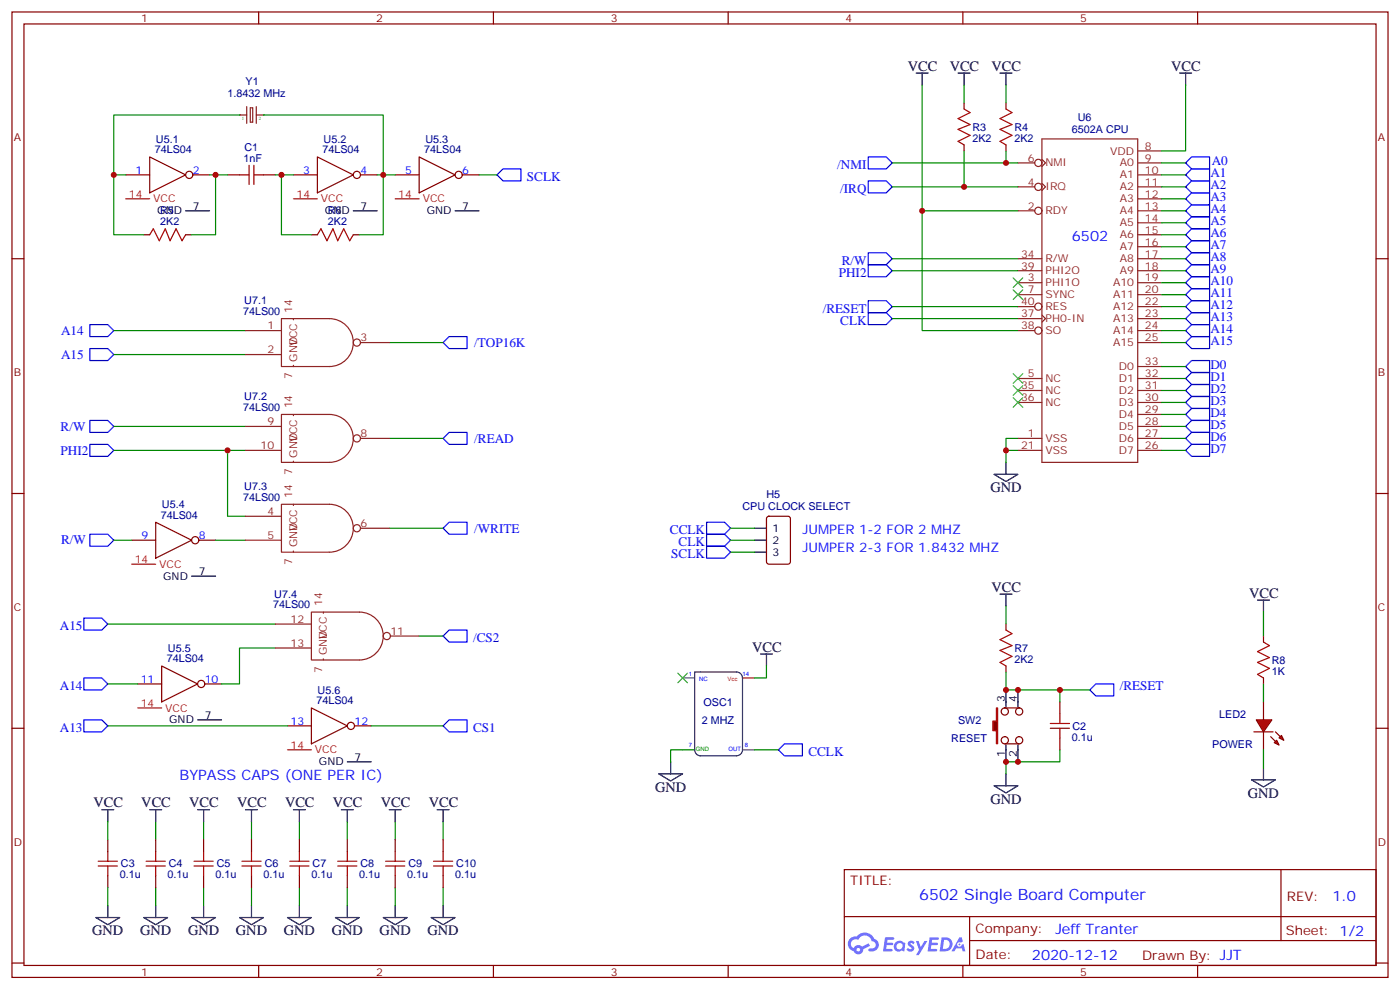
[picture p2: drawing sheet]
<svg xmlns="http://www.w3.org/2000/svg" width="412mm" height="292mm" viewBox="0 0 412 292" stroke-linecap="round" stroke-linejoin="round" font-family="sans-serif">
<g fill="none" stroke="#870000" stroke-width=".35">
<path d="M3.5 3.5h405.4v284.4h-405.4zM7.1 7.1h398.2v277.2h-398.2zM76.2 3.5v3.6M145.3 3.5v3.6M214.5 3.5v3.6M283.6 3.5v3.6M352.8 3.5v3.6M3.5 76.2h3.6M405.3 76.2h3.6M3.5 145.3h3.6M405.3 145.3h3.6M3.5 214.5h3.6"/>
<path d="M405.3 214.5h3.6M248.7 256.1h156.6v28.2h-156.6zM377.3 256.1v20.9M248.7 270h156.5M285.6 277h119.6M285.6 270v14.1M3.5 283.6h3.6M76.2 284.3v3.6M145.3 284.3v3.6M214.5 284.3v3.6M283.6 284.3v3.6M352.8 284.3v3.6"/>
<path d="M405.3 283.6h3.6"/>
</g>
<g fill="#5487ff">
<path d="M267.7 277.3a1.22 1.22 0 0 1 1.7 .3l-.4 .5a.47 .47 0 0 0-.3-.4 .47 .47 0 0 0-.5 .2l.1 .3a1.14 1.14 0 0 1 .8 1.7 1.14 1.14 0 0 1-1.9 0l-.2-.2 .5-.5 .7 .4a.29 .29 0 0 0 .3-.3 .29 .29 0 0 0-.2-.3 1.04 1.04 0 0 1-.6-1.7z"/>
<path d="M260.7 276h2.4l.3 .2-.2 .5-1.8 .1-.1 .8h1.5l.3 .4-.3 .4h-1.6l-.2 1.1h1.7l.2 .3-.2 .3-2.6 .1z"/>
<path d="M273.8 276h2.4l.3 .2-.1 .5-1.8 .1-.2 .8h1.6l.3 .4-.4 .4h-1.6l-.1 1.1h1.7l.2 .3-.2 .3-2.6 .1z"/>
<path d="M282.6 276.1h.7l.3 1.2-.6 .3a.69 .69 0 0 0-1 .3 .69 .69 0 0 0 .4 1 .69 .69 0 0 0 .9-.7l.5-.2 .6 2.2h-.8l-.2-.9h-1.8l-.5 .9h-.8z"/>
<path d="M269.8 277.1h.8l.6 1.8 1.1-1.8h.9l-2.6 4.2h-.8l.9-1.5z"/>
<path d="M277.4 276.1l-.6 4.1h1.3a2.11 2.11 0 0 0 2.5-2.1 2.11 2.11 0 0 0-2.5-2zM278.1 276.8a1.39 1.39 0 0 1 1.7 1.4 1.39 1.39 0 0 1-1.8 1.3h-.3z"/>
<path d="M263.7 277.7a1.54 1.54 0 0 0-.1 2.1 1.54 1.54 0 0 0 2.2 .2l.6 .2 .3-2.3-.2-.2-.4-.1a1.49 1.49 0 0 0-2.4 .1zM264 278.7a.94 .94 0 0 1 1.8 0 .94 .94 0 0 1-1.8 0z"/>
<path d="M250.4 276.4a2.18 2.18 0 0 0 1.1 3.7 1.44 1.44 0 0 0 1.6 1 1.44 1.44 0 0 0 1.2-1.5l2-1-.5-.8-1.9 1a1.47 1.47 0 0 0-2.4 .4 1.39 1.39 0 0 1-.7-1.9 1.39 1.39 0 0 1 2-.5 2.12 2.12 0 0 1 2.2-1.3 2.12 2.12 0 0 1 1.9 1.7 1.14 1.14 0 0 1 1.1 1.4 1.14 1.14 0 0 1-1.7 .8 .43 .43 0 0 0-.5 .3 .43 .43 0 0 0 .4 .5 1.98 1.98 0 0 0 2.5-1.2 1.98 1.98 0 0 0-1.2-2.5 3.1 3.1 0 0 0-5.3-.7l-.9 .1zM252.3 279.7a.55 .55 0 0 1 1.1 0 .55 .55 0 0 1-1.1 0z"/>
<circle cx="282.6" cy="278.1" r=".26"/>
</g>
<g fill="none" stroke="#8c2424" stroke-width=".35">
<path d="M70.6 33.9h2.1M72.7 31.4v4.9M73.7 31.8h.7v4.2h-.7zM75.5 33.9h2.1M75.5 31.4v4.9M299.9 48h4.9M299.9 55h4.9M306.9 40.9h28.2v95.3h-28.2zM306.9 46.9l1.1 1.1-1.1 1M306.9 54l1.1 1-1.1 1.1M335.1 48h7.1M335.1 51.5h7.1"/>
<path d="M335.1 55h7.1M335.1 58.6h7.1M335.1 44.5h7.1M299.9 62.1h4.9M299.9 76.2h7M299.9 79.7h7M335.1 62.1h7.1M335.1 65.6h7.1M335.1 69.1h7.1M335.1 72.7h7.1M335.1 76.2h7.1M335.1 79.7h7.1"/>
<path d="M299.9 83.3h7M299.9 86.8h7M299.9 90.3h4.9M299.9 93.8h7M299.9 97.4h4.9M306.9 92.8l1.1 1-1.1 1.1M335.1 83.3h7.1M335.1 86.8h7.1M335.1 90.3h7.1M335.1 93.8h7.1M335.1 97.4h7.1M299.9 111.5h7"/>
<path d="M299.9 115h7M299.9 118.5h7M335.1 100.9h7.1M335.1 108h7.1M335.1 111.5h7.1M335.1 115h7.1M335.1 118.5h7.1M299.9 129.1h7M299.9 132.6h7M335.1 129.1h7.1M335.1 122.1h7.1M335.1 125.6h7.1"/>
<path d="M335.1 132.6h7.1"/>
<circle cx="305.9" cy="48" r="1.06"/>
<circle cx="305.9" cy="55" r="1.06"/>
<circle cx="305.9" cy="62.1" r="1.06"/>
<circle cx="305.9" cy="97.4" r="1.06"/>
<circle cx="305.9" cy="90.3" r="1.06"/>
</g>
<path d="M201.1 199.7h3.5M218.7 220.8h3.5" fill="none" stroke="#666" stroke-width=".35"/>
<path d="M201.1 220.8h3.5" fill="none" stroke="#008700" stroke-width=".35"/>
<path d="M37 58.6h7.1M86.4 58.6h7.1M116.4 58.6h7.1M38.8 166.2h7.1M218.7 199.7h3.5M40.6 208.5h7M84.7 220.8h7" fill="none" stroke="#f00" stroke-width=".35"/>
<path d="M204.6 220.8v-22.9h12.4a1.73 1.73 0 0 1 1.7 1.8v21.1a1.73 1.73 0 0 1-1.7 1.8M204.6 220.8a1.73 1.73 0 0 0 1.8 1.8h10.6" fill="none" stroke="#333" stroke-width=".35"/>
<g fill="none" stroke="#870000" stroke-width=".35">
<path d="M37 51.5h7.1M44.1 46.2l10.6 5.3-10.6 5.3zM56.8 51.5h4.9M86.4 51.5h7.1M93.5 46.2l10.6 5.3-10.6 5.3zM106.2 51.5h4.9M116.4 51.5h7.1M123.5 46.2l10.6 5.3-10.6 5.3zM136.2 51.5h4.9M38.8 159.1h7.1M45.9 153.8l10.5 5.3-10.5 5.3zM58.6 159.1h4.9"/>
<path d="M47.6 196.1l10.6 5.3-10.6 5.3zM40.6 201.4h7M60.3 201.4h5M84.7 213.8h7M91.7 208.5l10.6 5.3-10.6 5.3zM104.4 213.8h5"/>
<circle cx="55.7" cy="51.5" r="1.06"/>
<circle cx="105.1" cy="51.5" r="1.06"/>
<circle cx="135.1" cy="51.5" r="1.06"/>
<circle cx="57.5" cy="159.1" r="1.06"/>
<circle cx="59.3" cy="201.4" r="1.06"/>
<circle cx="103.4" cy="213.8" r="1.06"/>
</g>
<path d="M54.7 62.1h7M104.1 62.1h7M134.1 62.1h7M56.4 169.7h7.1M58.2 212h7.1M102.3 224.4h7.1" fill="none" stroke="#000" stroke-width=".35"/>
<g fill="#8c2424">
<circle cx="77.6" cy="33.9" r=".18"/>
<circle cx="70.6" cy="33.9" r=".18"/>
</g>
<path d="M224 192.6h3.5M225.8 192.6v3.5M194 227.9h7.1l-3.5 2.1zM197.6 224.4v3.5" fill="none" stroke="#000" stroke-width=".35"/>
<path d="M199.7 198.3l2.8 2.8M202.5 198.3l-2.8 2.8" fill="none" stroke="#3c3" stroke-width=".35"/>
<path d="M225.8 196.1v3.6h-3.6M201.1 220.8h-3.5v3.6M222.2 220.8h7.1" fill="none" stroke="#008700" stroke-width=".35"/>
<path d="M148.2 49.7h5.3v3.6h-5.3l-1.8-1.8zM231.1 219.1h5.3v3.5h-5.3l-1.8-1.8z" fill="none" stroke="#00f" stroke-width=".35"/>
<path d="M70.6 51.5h2.8M73.4 48.7v5.6M74.8 51.5h2.8M74.8 48.7v5.6M44.1 69.1l1.1-1.7 1.7 3.5 1.8-3.5 1.4 3.5 1.8-3.5 1.7 3.5 1.1-1.8M93.5 69.1l1-1.7 1.8 3.5 1.8-3.5 1.4 3.5 1.7-3.5 1.8 3.5 1.1-1.8" fill="none" stroke="#a10000" stroke-width=".35"/>
<path d="M67 51.5h3.6M77.6 51.5h3.5M42.3 69.1h1.8M54.7 69.1h1.7M91.7 69.1h1.8M104.1 69.1h1.7" fill="none" stroke="#870000" stroke-width=".35"/>
<g fill="#f00" stroke="#870000" stroke-width=".35">
<path d="M370.1 212h4.5l-2.4 3.5z"/>
<path d="M369.4 215.5h5.6z"/>
</g>
<g fill="#870000" stroke="#870000" stroke-width=".35">
<path d="M375.7 215.5l1.4 1.5z"/>
<path d="M374.3 217l1.4 1.4z"/>
</g>
<g fill="#f00" stroke="#870000" stroke-width=".35">
<path d="M376.8 217.3l.7-.7 .7 1.4z"/>
<path d="M375.4 218.7l.7-.7 .7 1.4z"/>
</g>
<path d="M372.2 187.3v1.8M372.2 199.7v1.7M372.2 206.7v5.3M372.2 215.5v5.3" fill="none" stroke="#870000" stroke-width=".35"/>
<path d="M372.2 189.1l1.7 1-3.5 1.8 3.5 1.8-3.5 1.4 3.5 1.7-3.5 1.8 1.8 1.1" fill="none" stroke="#a10000" stroke-width=".35"/>
<path d="M370.4 176.7h3.5M372.2 176.7v3.6M296.3 220.8v3.6M299.9 220.8v3.6M368.7 229.7h7l-3.5 2.1zM372.2 226.1v3.6" fill="none" stroke="#000" stroke-width=".35"/>
<path d="M293.5 208.5h.4v10.6h-.4v-3.9h-1v-2.8h1z" fill="#870000" stroke="#f00" stroke-width=".35"/>
<g fill="none" stroke="#870000" stroke-width=".35">
<path d="M284 30.3v1.8M296.3 30.3v1.8M284 42.7v1.8M296.3 42.7v1.8M226 152.3l.5-.3h5.6l.7 .5v13l-.4 .6-5.9 .1-.7-.5v-12.9zM296.3 183.8v1.8M296.3 196.1v1.8M296 219.1h4.2M296 208.5h4.2M312.2 206.7v3.6M312.2 217.3v3.5M31.7 247.3v3.5"/>
<path d="M31.7 257.9v3.5M45.9 247.3v3.5M45.9 257.9v3.5M60 247.3v3.5M60 257.9v3.5M74.1 247.3v3.5M74.1 257.9v3.5M88.2 247.3v3.5M88.2 257.9v3.5M102.3 247.3v3.5M102.3 257.9v3.5M116.4 247.3v3.5"/>
<path d="M116.4 257.9v3.5M130.5 247.3v3.5M130.5 257.9v3.5"/>
<circle cx="296" cy="218" r="1.06"/>
<circle cx="296" cy="209.5" r="1.06"/>
<circle cx="300.2" cy="218" r="1.06"/>
<circle cx="300.2" cy="209.5" r="1.06"/>
</g>
<g fill="none" stroke="#000" stroke-width=".35">
<path d="M269.9 21.5h3.5M271.6 21.5v3.5M282.2 21.5h3.6M284 21.5v3.5M294.6 21.5h3.5M296.3 21.5v3.5M347.5 21.5h3.5M349.2 21.5v3.5M292.8 139.7h7.1l-3.6 2.1zM296.3 136.2v3.5M222.2 155.6h3.6M222.2 159.1h3.6"/>
<path d="M222.2 162.6h3.6M294.6 175h3.5M296.3 175v3.5M296.3 203.2v4.9M296.3 219.4v1.4M299.9 203.2v4.9M299.9 219.4v1.4M30 238.5h3.5M31.7 238.5v3.5M44.1 238.5h3.5M45.9 238.5v3.5M58.2 238.5h3.5"/>
<path d="M60 238.5v3.5M72.3 238.5h3.5M74.1 238.5v3.5M86.4 238.5h3.6M88.2 238.5v3.5M100.5 238.5h3.6M102.3 238.5v3.5M114.7 238.5h3.5M116.4 238.5v3.5M128.8 238.5h3.5M130.5 238.5v3.5M292.8 231.4h7.1l-3.6 2.1z"/>
<path d="M296.3 227.9v3.5M28.2 270.2h7.1l-3.6 2.1zM31.7 266.7v3.5M42.3 270.2h7.1l-3.5 2.1zM45.9 266.7v3.5M56.4 270.2h7.1l-3.5 2.1zM60 266.7v3.5M70.6 270.2h7l-3.5 2.1zM74.1 266.7v3.5M84.7 270.2h7l-3.5 2.1zM88.2 266.7v3.5M98.8 270.2h7l-3.5 2.1z"/>
<path d="M102.3 266.7v3.5M112.9 270.2h7l-3.5 2.1zM116.4 266.7v3.5M127 270.2h7.1l-3.6 2.1zM130.5 266.7v3.5"/>
</g>
<g fill="none" stroke="#00f" stroke-width=".35">
<path d="M255.8 46.2h5.3l1.7 1.8-1.7 1.7h-5.3zM255.8 53.3h5.3l1.7 1.7-1.7 1.8h-5.3zM349.2 48l1.8-1.8h5.3v3.5h-5.3zM349.2 51.5l1.8-1.8h5.3v3.6h-5.3zM349.2 55l1.8-1.7h5.3v3.5h-5.3zM349.2 58.6l1.8-1.8h5.3v3.5h-5.3zM255.8 74.4h5.3l1.7 1.8-1.7 1.8h-5.3zM255.8 78h5.3l1.7 1.7-1.7 1.8h-5.3zM349.2 62.1l1.8-1.8h5.3v3.6h-5.3zM349.2 65.6l1.8-1.7h5.3v3.5h-5.3zM349.2 69.1l1.8-1.7h5.3v3.5h-5.3zM349.2 72.7l1.8-1.8h5.3v3.5h-5.3z"/>
<path d="M349.2 76.2l1.8-1.8h5.3v3.6h-5.3zM349.2 79.7l1.8-1.7h5.3v3.5h-5.3zM26.5 95.6h5.2l1.8 1.8-1.8 1.7h-5.2zM255.8 88.5h5.3l1.7 1.8-1.7 1.8h-5.3zM255.8 92.1h5.3l1.7 1.7-1.7 1.8h-5.3zM349.2 83.3l1.8-1.8h5.3v3.5h-5.3zM349.2 86.8l1.8-1.8h5.3v3.5h-5.3zM349.2 90.3l1.8-1.8h5.3v3.6h-5.3zM349.2 93.8l1.8-1.7h5.3v3.5h-5.3zM349.2 97.4l1.8-1.8h5.3v3.5h-5.3zM26.5 102.7h5.2l1.8 1.7-1.8 1.8h-5.2zM130.5 100.9l1.8-1.8h5.3v3.6h-5.3z"/>
<path d="M349.2 100.9l1.8-1.8h5.3v3.6h-5.3zM349.2 108l1.8-1.8h5.3v3.5h-5.3zM349.2 111.5l1.8-1.8h5.3v3.5h-5.3zM349.2 115l1.8-1.8h5.3v3.6h-5.3zM349.2 118.5l1.8-1.7h5.3v3.5h-5.3zM26.5 123.8h5.2l1.8 1.8-1.8 1.8h-5.2zM26.5 130.9h5.2l1.8 1.7-1.8 1.8h-5.2zM130.5 129.1l1.8-1.7h5.3v3.5h-5.3zM349.2 122.1l1.8-1.8h5.3v3.5h-5.3zM349.2 125.6l1.8-1.8h5.3v3.6h-5.3zM349.2 129.1l1.8-1.7h5.3v3.5h-5.3zM349.2 132.6l1.8-1.7h5.3v3.5h-5.3z"/>
<path d="M26.5 157.3h5.2l1.8 1.8-1.8 1.8h-5.2zM130.5 155.6l1.8-1.8h5.3v3.5h-5.3zM208.1 157.3h5.3l1.8 1.8-1.8 1.8h-5.3zM208.1 153.8h5.3l1.8 1.8-1.8 1.7h-5.3zM208.1 160.9h5.3l1.8 1.7-1.8 1.8h-5.3zM24.7 199.7h5.3l1.7 1.7-1.7 1.8h-5.3zM24.7 182h5.3l1.7 1.8-1.7 1.8h-5.3zM130.5 187.3l1.8-1.7h5.3v3.5h-5.3zM24.7 212h5.3l1.7 1.8-1.7 1.7h-5.3zM130.5 213.8l1.8-1.8h5.3v3.5h-5.3zM321 203.2l1.8-1.8h5.3v3.6h-5.3z"/>
</g>
<g fill="none" stroke="#008700" stroke-width=".35">
<path d="M70.6 33.9h-37.1v17.6M77.6 33.9h35.3v35.2h-7.1M271.6 25v37.1h28.3M284 25v5.3M296.3 25v5.3M349.2 25v19.5h-7M37 51.5h-3.5v17.6h8.8M61.7 51.5h5.3M63.5 51.5v17.6h-7.1M81.1 51.5h5.3M82.9 51.5v17.6h8.8M111.1 51.5h5.3"/>
<path d="M141.1 51.5h5.3M262.8 48h37.1M262.8 55h37.1M284 44.5v10.5M296.3 44.5v3.5M342.2 48h7M342.2 55h7M342.2 58.6h7M342.2 51.5h7M262.8 76.2h37.1M262.8 79.7h37.1M271.6 62.1v35.3h28.3"/>
<path d="M342.2 76.2h7M342.2 79.7h7M342.2 72.7h7M342.2 69.1h7M342.2 65.6h7M342.2 62.1h7M33.5 97.4h38.8M262.8 90.3h37.1M262.8 93.8h37.1M342.2 90.3h7M342.2 93.8h7M342.2 97.4h7"/>
<path d="M342.2 86.8h7M342.2 83.3h7M33.5 104.4h38.8M114.7 100.9h15.8M342.2 118.5h7M342.2 115h7M342.2 111.5h7M342.2 108h7M342.2 100.9h7M33.5 132.6h38.8M33.5 125.6h38.8M67 132.6v19.4h5.3"/>
<path d="M114.7 129.1h15.8M296.3 132.6h3.6M299.9 129.1h-3.6v7.1M342.2 132.6h7M342.2 129.1h7M342.2 125.6h7M342.2 122.1h7M33.5 159.1h5.3M63.5 159.1h8.8M114.7 155.6h15.8M215.2 155.6h7M215.2 159.1h7"/>
<path d="M215.2 162.6h7M296.3 178.5v5.3M31.7 183.8h49.4M81.1 190.9h-10.5v10.5h-5.3M123.5 187.3h7M296.3 197.9v5.3h15.9v3.5M372.2 180.3v7M31.7 213.8h53M31.7 201.4h8.9M109.4 213.8h21.1M312.2 203.2h8.8M372.2 201.4v5.3"/>
<path d="M312.2 220.8v3.6h-15.9v3.5M372.2 220.8v5.3M31.7 242v5.3M45.9 242v5.3M60 242v5.3M74.1 242v5.3M88.2 242v5.3M102.3 242v5.3M116.4 242v5.3M130.5 242v5.3M31.7 261.4v5.3M45.9 261.4v5.3"/>
<path d="M60 261.4v5.3M74.1 261.4v5.3M88.2 261.4v5.3M102.3 261.4v5.3M116.4 261.4v5.3M130.5 261.4v5.3"/>
</g>
<g fill="none" stroke="#a10000" stroke-width=".35">
<path d="M284 32.1l1.8 1.1-3.6 1.7 3.6 1.8-3.6 1.4 3.6 1.8-3.6 1.7 1.8 1.1M296.3 32.1l1.8 1.1-3.5 1.7 3.5 1.8-3.5 1.4 3.5 1.8-3.5 1.7 1.7 1.1M296.3 185.6l1.8 1-3.5 1.8 3.5 1.7-3.5 1.5 3.5 1.7-3.5 1.8 1.7 1M309.4 214.5h5.6M309.4 213.1h5.6M312.2 210.3v2.8M312.2 214.5v2.8M28.9 255.1h5.7M28.9 253.6h5.7M31.7 250.8v2.8M31.7 255.1v2.8M43 255.1h5.7"/>
<path d="M43 253.6h5.7M45.9 250.8v2.8M45.9 255.1v2.8M57.1 255.1h5.7M57.1 253.6h5.7M60 250.8v2.8M60 255.1v2.8M71.3 255.1h5.6M71.3 253.6h5.6M74.1 250.8v2.8M74.1 255.1v2.8M85.4 255.1h5.6"/>
<path d="M85.4 253.6h5.6M88.2 250.8v2.8M88.2 255.1v2.8M99.5 255.1h5.6M99.5 253.6h5.6M102.3 250.8v2.8M102.3 255.1v2.8M113.6 255.1h5.6M113.6 253.6h5.6M116.4 250.8v2.8M116.4 255.1v2.8M127.7 255.1h5.6"/>
<path d="M127.7 253.6h5.6M130.5 250.8v2.8M130.5 255.1v2.8"/>
</g>
<path d="M298.4 85.4l2.9 2.8M298.4 81.8l2.9 2.9M301.3 85.4l-2.9 2.8M301.3 81.8l-2.9 2.9M298.4 110.1l2.9 2.8M298.4 113.6l2.9 2.8M298.4 117.1l2.9 2.8M301.3 110.1l-2.9 2.8M301.3 113.6l-2.9 2.8M301.3 117.1l-2.9 2.8" fill="none" stroke="#3c3" stroke-width=".35"/>
<g fill="none" stroke="#8c2424" stroke-width=".35">
<path d="M72.3 97.4h10.6M82.9 93.8h14.1a7.1 7.1 0 0 1 7.1 7.1 7.1 7.1 0 0 1-7.1 7.1h-14.1zM86.4 93.8v.4M72.3 104.4h10.6M86.4 107.6v.4M106.2 100.9h8.5M72.3 125.6h10.6M72.3 132.6h10.6M82.9 122.1h14.1a7.1 7.1 0 0 1 7.1 7 7.1 7.1 0 0 1-7.1 7.1h-14.1zM86.4 122.1v.3M86.4 135.8v.4M106.2 129.1h8.5"/>
<path d="M72.3 152h10.6M72.3 159.1h10.6M82.9 148.5h14.1a7.1 7.1 0 0 1 7.1 7.1 7.1 7.1 0 0 1-7.1 7h-14.1zM86.4 148.5v.4M106.2 155.6h8.5M86.4 162.3v.3M81.1 183.8h10.6M81.1 190.9h10.6M91.7 180.3h14.1a7.1 7.1 0 0 1 7.1 7 7.1 7.1 0 0 1-7.1 7.1h-14.1zM95.2 180.3v.3M95.2 194v.4M115 187.3h8.5"/>
<circle cx="105.1" cy="100.9" r="1.06"/>
<circle cx="105.1" cy="129.1" r="1.06"/>
<circle cx="105.1" cy="155.6" r="1.06"/>
<circle cx="113.9" cy="187.3" r="1.06"/>
</g>
<g fill="#c00">
<circle cx="296.3" cy="48" r=".88"/>
<circle cx="284" cy="55" r=".88"/>
<circle cx="271.6" cy="62.1" r=".88"/>
<circle cx="296.3" cy="132.6" r=".88"/>
<circle cx="296.3" cy="224.4" r=".88"/>
<circle cx="299.9" cy="224.4" r=".88"/>
<circle cx="296.3" cy="203.2" r=".88"/>
<circle cx="299.9" cy="203.2" r=".88"/>
<circle cx="312.2" cy="203.2" r=".88"/>
<circle cx="63.5" cy="51.5" r=".88"/>
<circle cx="82.9" cy="51.5" r=".88"/>
<circle cx="112.9" cy="51.5" r=".88"/>
<circle cx="33.5" cy="51.5" r=".88"/>
<circle cx="67" cy="132.6" r=".88"/>
</g>
<text font-size="4.6" fill="#00f" x="270.8" y="265.1">6502 Single Board Computer</text>
<g font-size="4.2">
<text x="267.4" y="20.8">VCC</text>
<text x="279.8" y="20.8">VCC</text>
<text x="292.1" y="20.8">VCC</text>
<text x="345" y="20.8">VCC</text>
<text x="291.7" y="145">GND</text>
<text x="292.1" y="174.3">VCC</text>
<text x="367.9" y="176">VCC</text>
<text x="221.5" y="191.9">VCC</text>
<text x="193" y="233.2">GND</text>
<text x="27.5" y="237.8">VCC</text>
<text x="41.6" y="237.8">VCC</text>
<text x="55.7" y="237.8">VCC</text>
<text x="69.8" y="237.8">VCC</text>
<text x="84" y="237.8">VCC</text>
<text x="98.1" y="237.8">VCC</text>
<text x="112.2" y="237.8">VCC</text>
<text x="126.3" y="237.8">VCC</text>
<text x="291.7" y="236.7">GND</text>
<text x="367.6" y="234.9">GND</text>
<text x="27.2" y="275.5">GND</text>
<text x="41.3" y="275.5">GND</text>
<text x="55.4" y="275.5">GND</text>
<text x="69.5" y="275.5">GND</text>
<text x="83.6" y="275.5">GND</text>
<text x="97.7" y="275.5">GND</text>
<text x="111.8" y="275.5">GND</text>
<text x="125.9" y="275.5">GND</text>
</g>
<g font-size="4.2" fill="#00f">
<text x="315.7" y="70.9">6502</text>
<text x="52.9" y="229.7">BYPASS CAPS (ONE PER IC)</text>
<text x="392.5" y="265.4">1.0</text>
<text x="310.9" y="274.9">Jeff Tranter</text>
<text x="304" y="282.7">2020-12-12</text>
</g>
<g font-size="3.9" fill="#00f">
<text x="155.2" y="53.3">SCLK</text>
<text x="246.6" y="49.7">/NMI</text>
<text x="356.6" y="52.2">A1</text>
<text x="357" y="48.7">A0</text>
<text x="247.5" y="56.8">/IRQ</text>
<text x="356.6" y="55.7">A2</text>
<text x="356.6" y="59.3">A3</text>
<text x="356.6" y="62.8">A4</text>
<text x="356.6" y="66.3">A5</text>
<text x="356.6" y="69.9">A6</text>
<text x="247.9" y="78">R/W</text>
<text x="356.6" y="73.4">A7</text>
<text x="356.6" y="76.9">A8</text>
<text x="247.1" y="81.5">PHI2</text>
<text x="356.6" y="80.4">A9</text>
<text x="356.6" y="84">A10</text>
<text x="356.6" y="87.5">A11</text>
<text x="242.4" y="92.1">/RESET</text>
<text x="247.5" y="95.6">CLK</text>
<text x="356.6" y="91">A12</text>
<text x="356.6" y="94.5">A13</text>
<text x="18" y="98.6">A14</text>
<text x="356.6" y="98.1">A14</text>
<text x="356.6" y="101.6">A15</text>
<text x="18" y="105.7">A15</text>
<text x="139.7" y="102.2">/TOP16K</text>
<text x="356.6" y="108.7">D0</text>
<text x="356.6" y="112.2">D1</text>
<text x="356.6" y="115.7">D2</text>
<text x="356.6" y="119.2">D3</text>
<text x="356.6" y="122.8">D4</text>
<text x="17.9" y="126.8">R/W</text>
<text x="139.7" y="130.4">/READ</text>
<text x="356.6" y="126.3">D5</text>
<text x="356.6" y="129.8">D6</text>
<text x="17.9" y="133.9">PHI2</text>
<text x="356.6" y="133.3">D7</text>
<text x="18" y="160.4">R/W</text>
<text x="139.7" y="156.8">/WRITE</text>
<text x="197.3" y="157.3">CCLK</text>
<text x="199.9" y="160.9">CLK</text>
<text x="236.4" y="157.3">JUMPER 1-2 FOR 2 MHZ</text>
<text x="197.8" y="164.4">SCLK</text>
<text x="236.4" y="162.6">JUMPER 2-3 FOR 1.8432 MHZ</text>
<text x="17.6" y="185.6">A15</text>
<text x="139.3" y="189.1">/CS2</text>
<text x="17.6" y="203.2">A14</text>
<text x="329.8" y="203.2">/RESET</text>
<text x="17.6" y="215.5">A13</text>
<text x="139.3" y="215.5">CS1</text>
<text x="238.1" y="222.6">CCLK</text>
</g>
<g font-size="3.9" fill="#800">
<text x="250.5" y="260.7">TITLE:</text>
<text x="379.1" y="265.4">REV:</text>
<text x="287.4" y="274.9">Company:</text>
<text x="378.7" y="275.5">Sheet: 1/2</text>
<text x="287.4" y="282.6">Date:</text>
<text x="336.4" y="282.7">Draw</text>
<text x="346.6" y="282.7">n By: JJT</text>
</g>
<g font-size="3.2" fill="#800">
<text x="41.6" y="6.5">1</text>
<text x="110.8" y="6.5">2</text>
<text x="179.9" y="6.5">3</text>
<text x="249.1" y="6.5">4</text>
<text x="318.2" y="6.5">5</text>
<text x="4.1" y="41.6">A</text>
<text x="405.9" y="41.6">A</text>
<text x="4.1" y="110.8">B</text>
<text x="405.9" y="110.8">B</text>
<text x="4.1" y="179.9">C</text>
<text x="405.9" y="179.9">C</text>
<text x="4.1" y="249.1">D</text>
<text x="405.9" y="249.1">D</text>
<text x="41.6" y="287.3">1</text>
<text x="110.8" y="287.3">2</text>
<text x="179.9" y="287.3">3</text>
<text x="249.1" y="287.3">4</text>
<text x="318.2" y="287.3">5</text>
</g>
<g font-size="3.2" fill="#000080">
<text x="67" y="28.6">1.8432 MHz</text>
<text x="72.3" y="25">Y1</text>
<text x="317.5" y="35.6">U6</text>
<text x="45.9" y="42">U5.1</text>
<text x="95.3" y="42">U5.2</text>
<text x="125.3" y="42">U5.3</text>
<text x="286.5" y="41.7">2K2</text>
<text x="286.5" y="38.5">R3</text>
<text x="298.8" y="41.7">2K2</text>
<text x="298.8" y="38.5">R4</text>
<text x="315.7" y="39.2">6502A CPU</text>
<text x="45.6" y="45.2">74LS04</text>
<text x="71.8" y="47.6">1nF</text>
<text x="72" y="44.4">C1</text>
<text x="95" y="45.2">74LS04</text>
<text x="125" y="45.2">74LS04</text>
<text x="47.2" y="63.1">R5</text>
<text x="96.6" y="63.1">R6</text>
<text x="47.2" y="66.3">2K2</text>
<text x="96.6" y="66.3">2K2</text>
<text x="72" y="89.6">U7.1</text>
<text x="71.6" y="92.8">74LS00</text>
<text x="72" y="117.8">U7.2</text>
<text x="71.6" y="121">74LS00</text>
<text x="47.7" y="149.6">U5.4</text>
<text x="71.6" y="147.5">74LS00</text>
<text x="72" y="144.3">U7.3</text>
<text x="225.8" y="146.8">H5</text>
<text x="47.4" y="152.8">74LS04</text>
<text x="218.7" y="150.3">CPU CLOCK SELECT</text>
<text x="80.4" y="179.2">74LS00</text>
<text x="80.8" y="176">U7.4</text>
<text x="49.5" y="191.9">U5.5</text>
<text x="298.8" y="192">R7</text>
<text x="49.1" y="195.1">74LS04</text>
<text x="298.8" y="195.2">2K2</text>
<text x="374.7" y="195.5">R8</text>
<text x="374.6" y="198.7">1K</text>
<text x="93.2" y="207.4">74LS04</text>
<text x="93.6" y="204.3">U5.6</text>
<text x="207.2" y="207.9">OSC1</text>
<text x="206.8" y="213.2">2 MHZ</text>
<text x="282.2" y="213.2">SW2</text>
<text x="315.9" y="214.9">C2</text>
<text x="359.2" y="211.4">LED2</text>
<text x="280.2" y="218.5">RESET</text>
<text x="315.7" y="218.1">0.1u</text>
<text x="357.1" y="220.2">POWER</text>
<text x="35.6" y="255.4">C3</text>
<text x="49.7" y="255.4">C4</text>
<text x="63.9" y="255.4">C5</text>
<text x="78" y="255.4">C6</text>
<text x="92.1" y="255.4">C7</text>
<text x="106.2" y="255.4">C8</text>
<text x="120.3" y="255.4">C9</text>
<text x="134.4" y="255.4">C10</text>
<text x="35.3" y="258.6">0.1u</text>
<text x="49.4" y="258.6">0.1u</text>
<text x="63.5" y="258.6">0.1u</text>
<text x="77.6" y="258.6">0.1u</text>
<text x="91.7" y="258.6">0.1u</text>
<text x="105.8" y="258.6">0.1u</text>
<text x="119.9" y="258.6">0.1u</text>
<text x="134.1" y="258.6">0.1u</text>
</g>
<g font-size="3.2" fill="#8d2323">
<text x="302.8" y="47.6">6</text>
<text x="327" y="45.5">VDD</text>
<text x="337.3" y="47.6">9</text>
<text x="337.3" y="44.1">8</text>
<text x="308" y="49">NMI</text>
<text x="329.9" y="49">A0</text>
<text x="329.9" y="52.6">A1</text>
<text x="337.3" y="51.2">10</text>
<text x="302.8" y="54.7">4</text>
<text x="308" y="56.1">IRQ</text>
<text x="329.9" y="56.1">A2</text>
<text x="329.9" y="59.6">A3</text>
<text x="337.3" y="54.7">11</text>
<text x="337.3" y="58.2">12</text>
<text x="302.8" y="61.7">2</text>
<text x="308" y="63.1">RDY</text>
<text x="329.9" y="63.1">A4</text>
<text x="337.3" y="61.7">13</text>
<text x="337.3" y="65.3">14</text>
<text x="329.9" y="66.7">A5</text>
<text x="329.9" y="70.2">A6</text>
<text x="337.3" y="68.8">15</text>
<text x="300.8" y="75.8">34</text>
<text x="308" y="77.3">R/W</text>
<text x="329.9" y="73.7">A7</text>
<text x="329.9" y="77.3">A8</text>
<text x="337.3" y="72.3">16</text>
<text x="337.3" y="75.8">17</text>
<text x="300.8" y="79.4">39</text>
<text x="302.8" y="82.9">3</text>
<text x="308" y="80.8">PHI2O</text>
<text x="329.9" y="80.8">A9</text>
<text x="337.3" y="79.4">18</text>
<text x="337.3" y="82.9">19</text>
<text x="300.8" y="90">40</text>
<text x="302.8" y="86.4">7</text>
<text x="308" y="84.3">PHI1O</text>
<text x="308" y="87.8">SYNC</text>
<text x="327.9" y="84.3">A10</text>
<text x="327.9" y="87.8">A11</text>
<text x="337.3" y="86.4">20</text>
<text x="337.3" y="90">22</text>
<text x="86.1" y="92.1" transform="rotate(-90 86.1 92.1)">14</text>
<text x="300.8" y="93.5">37</text>
<text x="308" y="94.9">PH0-IN</text>
<text x="308" y="91.4">RES</text>
<text x="327.9" y="91.4">A12</text>
<text x="327.9" y="94.9">A13</text>
<text x="337.3" y="93.5">23</text>
<text x="78.8" y="97">1</text>
<text x="87.5" y="101.9" transform="rotate(-90 87.5 101.9)">VCC</text>
<text x="106.2" y="100.5">3</text>
<text x="300.8" y="97">38</text>
<text x="308" y="98.4">SO</text>
<text x="327.9" y="98.4">A14</text>
<text x="327.9" y="102">A15</text>
<text x="337.3" y="97">24</text>
<text x="337.3" y="100.5">25</text>
<text x="78.8" y="104.1">2</text>
<text x="87.5" y="106.5" transform="rotate(-90 87.5 106.5)">GND</text>
<text x="337.3" y="107.6">33</text>
<text x="86.1" y="111.7" transform="rotate(-90 86.1 111.7)">7</text>
<text x="302.8" y="111.1">5</text>
<text x="308" y="112.5">NC</text>
<text x="329.6" y="109">D0</text>
<text x="329.6" y="112.5">D1</text>
<text x="337.3" y="111.1">32</text>
<text x="300.8" y="114.7">35</text>
<text x="300.8" y="118.2">36</text>
<text x="308" y="116.1">NC</text>
<text x="308" y="119.6">NC</text>
<text x="329.6" y="116.1">D2</text>
<text x="329.6" y="119.6">D3</text>
<text x="337.3" y="114.7">31</text>
<text x="337.3" y="118.2">30</text>
<text x="78.8" y="125.2">9</text>
<text x="86.1" y="120.3" transform="rotate(-90 86.1 120.3)">14</text>
<text x="329.6" y="123.1">D4</text>
<text x="337.3" y="121.7">29</text>
<text x="337.3" y="125.2">28</text>
<text x="87.5" y="130.1" transform="rotate(-90 87.5 130.1)">VCC</text>
<text x="106.2" y="128.8">8</text>
<text x="302.8" y="128.8">1</text>
<text x="308" y="130.2">VSS</text>
<text x="329.6" y="126.6">D5</text>
<text x="329.6" y="130.2">D6</text>
<text x="337.3" y="128.8">27</text>
<text x="76.8" y="132.3">10</text>
<text x="87.5" y="134.8" transform="rotate(-90 87.5 134.8)">GND</text>
<text x="300.8" y="132.3">21</text>
<text x="308" y="133.7">VSS</text>
<text x="329.6" y="133.7">D7</text>
<text x="337.3" y="132.3">26</text>
<text x="86.1" y="140" transform="rotate(-90 86.1 140)">7</text>
<text x="86.1" y="146.8" transform="rotate(-90 86.1 146.8)">14</text>
<text x="78.8" y="151.7">4</text>
<text x="106.2" y="155.2">6</text>
<text x="78.8" y="158.8">5</text>
<text x="87.5" y="161.2" transform="rotate(-90 87.5 161.2)">GND</text>
<text x="87.5" y="156.5" transform="rotate(-90 87.5 156.5)">VCC</text>
<text x="86.1" y="166.4" transform="rotate(-90 86.1 166.4)">7</text>
<text x="94.9" y="178.5" transform="rotate(-90 94.9 178.5)">14</text>
<text x="85.6" y="183.4">12</text>
<text x="85.6" y="190.5">13</text>
<text x="96.3" y="188.3" transform="rotate(-90 96.3 188.3)">VCC</text>
<text x="115" y="187">11</text>
<text x="96.3" y="193" transform="rotate(-90 96.3 193)">GND</text>
<text x="94.9" y="198.2" transform="rotate(-90 94.9 198.2)">7</text>
</g>
<g font-size="3.2" fill="#00f">
<text x="40" y="51.2">1</text>
<text x="56.8" y="51.2">2</text>
<text x="89.4" y="51.2">3</text>
<text x="106.2" y="51.2">4</text>
<text x="119.3" y="51.2">5</text>
<text x="136.2" y="51.2">6</text>
<text x="41.7" y="158.8">9</text>
<text x="58.6" y="158.8">8</text>
<text x="41.5" y="201.1">11</text>
<text x="60.3" y="201.1">10</text>
<text x="85.6" y="213.4">13</text>
<text x="104.4" y="213.4">12</text>
</g>
<g font-size="3.2" fill="#f00">
<text x="37.9" y="58.2">14</text>
<text x="45.2" y="59.6">VCC</text>
<text x="87.3" y="58.2">14</text>
<text x="94.5" y="59.6">VCC</text>
<text x="117.3" y="58.2">14</text>
<text x="124.5" y="59.6">VCC</text>
<text x="39.7" y="165.8">14</text>
<text x="46.9" y="167.2">VCC</text>
<text x="41.5" y="208.1">14</text>
<text x="48.7" y="209.6">VCC</text>
<text x="85.6" y="220.5">14</text>
<text x="92.8" y="221.9">VCC</text>
</g>
<g font-size="3.2">
<text x="46.3" y="63.1">GND</text>
<text x="56.8" y="61.7">7</text>
<text x="95.7" y="63.1">GND</text>
<text x="106.2" y="61.7">7</text>
<text x="125.7" y="63.1">GND</text>
<text x="136.2" y="61.7">7</text>
<text x="227.5" y="156.6">1</text>
<text x="227.5" y="160.2">2</text>
<text x="227.5" y="163.7">3</text>
<text x="48.1" y="170.7">GND</text>
<text x="58.6" y="169.3">7</text>
<text x="296" y="206.7" transform="rotate(-90 296 206.7)">3</text>
<text x="299.5" y="206.7" transform="rotate(-90 299.5 206.7)">4</text>
<text x="49.9" y="213.1">GND</text>
<text x="60.3" y="211.7">7</text>
<text x="94" y="225.4">GND</text>
<text x="104.4" y="224">7</text>
<text x="296" y="222.9" transform="rotate(-90 296 222.9)">1</text>
<text x="299.5" y="222.9" transform="rotate(-90 299.5 222.9)">2</text>
</g>
<g font-size="1.8" fill="#00f">
<text x="202.9" y="199">1</text>
<text x="206" y="200.4">NC</text>
<text x="218.7" y="199">14</text>
<text x="202.9" y="220.1">7</text>
<text x="214.6" y="221.2">OUT</text>
<text x="219.4" y="220.1">8</text>
</g>
<text font-size="1.8" fill="#f00" x="214.3" y="200.4">Vcc</text>
<text font-size="1.8" fill="#080" x="205" y="221.2">GND</text>
<g font-size="1.4" fill="#238d23">
<text x="71.3" y="35.3">1</text>
<text x="76.2" y="35.3">2</text>
</g>
</svg>
